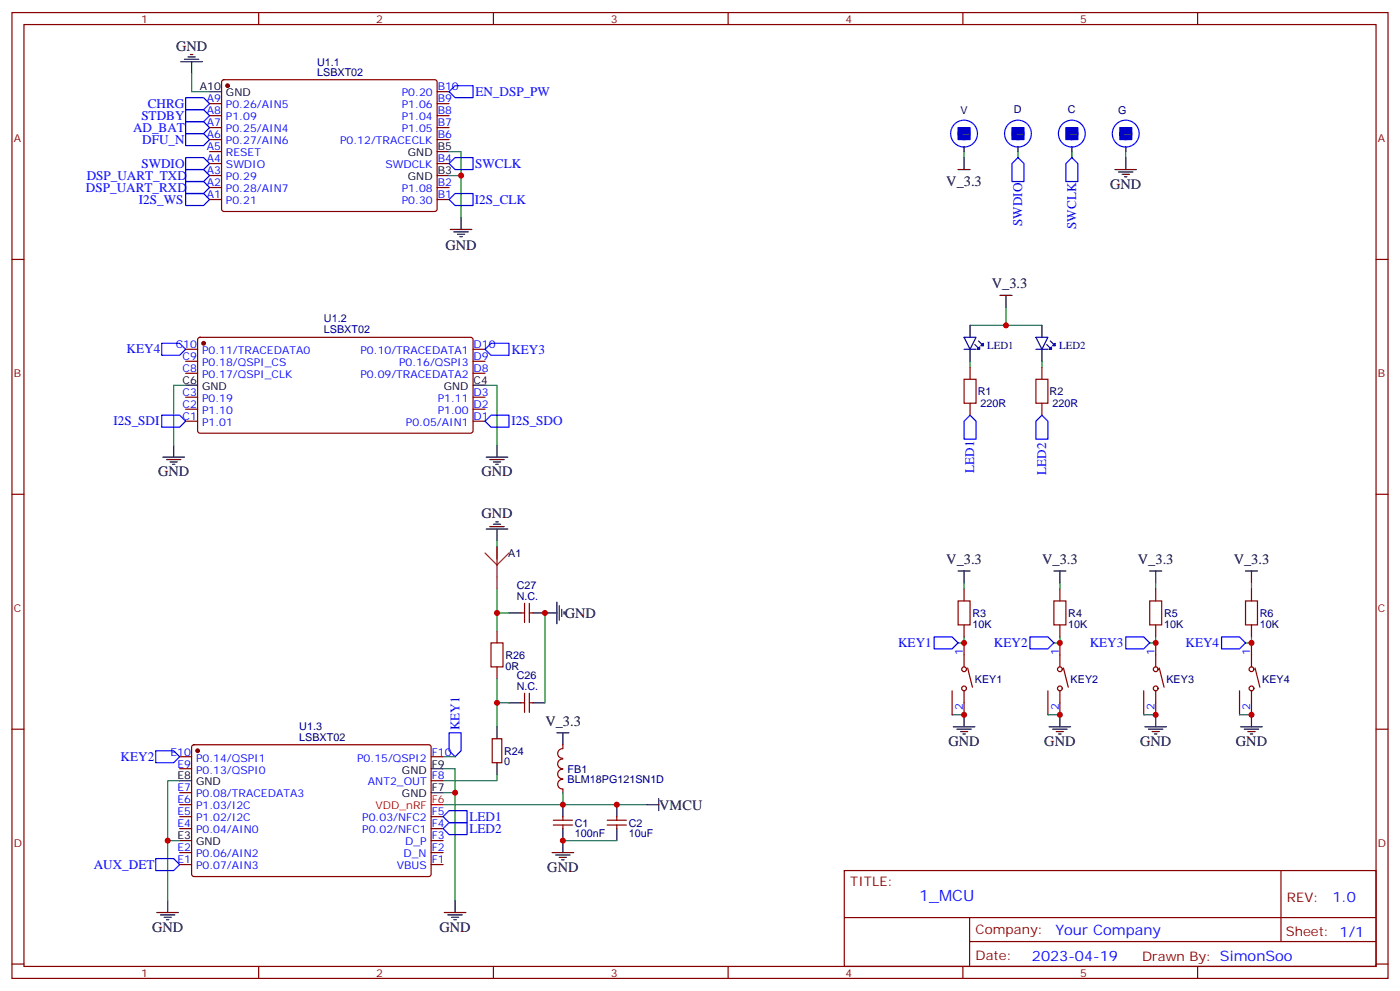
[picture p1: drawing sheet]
<svg xmlns="http://www.w3.org/2000/svg" width="412mm" height="292mm" viewBox="0 0 412 292" stroke-linecap="round" stroke-linejoin="round" font-family="sans-serif">
<g fill="none" stroke="#870000" stroke-width=".35">
<path d="M3.5 3.7h405.4v284.3h-405.4zM7.1 7.2h398.2v277.3h-398.2zM76.2 3.7v3.5M145.3 3.7v3.5M214.5 3.7v3.5M283.6 3.7v3.5M352.8 3.7v3.5M61.7 30.5h3.6M61.7 34h3.6M61.7 37.6h3.6M65.5 23.7l.5-.2h62.3l.5 .7-.1 37.6-.6 .5-62.4-.1-.4-.6v-37.4zM128.8 30.5h3.5"/>
<path d="M128.8 34h3.5M128.8 37.6h3.5M128.8 27h3.5M61.7 41.1h3.6M61.7 44.6h3.6M61.7 48.2h3.6M61.7 51.7h3.6M61.7 55.2h3.6M61.7 58.7h3.6M128.8 41.1h3.5M128.8 48.2h3.5M128.8 55.2h3.5"/>
<path d="M128.8 58.7h3.5M3.5 76.4h3.6M405.3 76.4h3.6M58.4 99.5l.5-.2 80 .1 .4 .6v27.1l-.7 .4h-80l-.4-.7v-26.8zM54.7 102.8h3.5M54.7 106.4h3.5M54.7 109.9h3.5M54.7 116.9h3.5M139.3 102.8h3.6M139.3 106.4h3.6M139.3 109.9h3.6M139.3 116.9h3.6"/>
<path d="M285.8 108.1v3.6M285.8 118.7v3.5M306.9 108.1v3.6M306.9 118.7v3.5M54.7 120.5h3.5M54.7 124h3.5M139.3 120.5h3.6M139.3 124h3.6M3.5 145.5h3.6M405.3 145.5h3.6M146.4 161v5.3M154.5 177.6v5.7"/>
<path d="M155.9 177.6v5.7M284 173.4v3.5M312.2 173.4v3.5M340.4 173.4v3.5M368.7 173.4v3.5M146.4 185.7v3.6M146.4 196.3v3.5M153.5 180.4h1M155.9 180.4h1.1M284 184v3.5M284 189.3v7M285 196.7l1.5 5.6"/>
<path d="M312.2 184v3.5M312.2 189.3v7M313.3 196.7l1.4 5.6M340.4 184v3.5M340.4 189.3v7M341.5 196.7l1.4 5.6M368.7 184v3.5M368.7 189.3v7M369.7 196.7l1.4 5.6M3.5 214.7h3.6M56.7 219.5l.4-.2h69.5l.4 .7-.1 37.6-.6 .5-69.4-.1-.5-.6v-37.4zM145 217.5h2.8v7h-2.8z"/>
<path d="M153.5 206.9h1M154.5 204.1v5.6M155.9 204.1v5.6M155.9 206.9h1.1M165.8 219.3v1M280.5 203.4v7M284 203.4v7M308.7 203.4v7M312.2 203.4v7M336.9 203.4v7M340.4 203.4v7M365.1 203.4v7"/>
<path d="M368.7 203.4v7M405.3 214.7h3.6M52.9 222.8h3.5M52.9 236.9h3.5M52.9 233.4h3.5M52.9 226.3h3.5M127 222.8h3.5M127 229.8h3.5M165.8 226.5a1.41 1.41 0 0 0-1.5 1.4 1.41 1.41 0 0 0 1.5 1.4M165.8 223.5a1.41 1.41 0 0 0-1.5 1.4 1.41 1.41 0 0 0 1.5 1.4M165.8 229.5a1.41 1.41 0 0 0-1.5 1.4 1.41 1.41 0 0 0 1.5 1.4v1.1M165.8 220.4a1.41 1.41 0 0 0-1.5 1.4 1.41 1.41 0 0 0 1.5 1.4"/>
<path d="M52.9 240.4h3.5M52.9 243.9h3.5M52.9 251h3.5M52.9 254.5h3.5M127 240.4h3.5M127 243.9h3.5M127 247.5h3.5M127 251h3.5M127 254.5h3.5M163 241.5h5.6M163 242.9h5.6M165.8 240.4v1.1"/>
<path d="M165.8 242.9v1M178.9 241.5h5.6M178.9 242.9h5.6M181.7 240.4v1.1M181.7 242.9v1M248.7 256.3h156.6v28.2h-156.6zM377.3 256.3v20.9M248.7 270.1h156.5M285.6 277.2h119.6M285.6 270.1v14.2M3.5 283.8h3.6M76.2 284.5v3.5"/>
<path d="M145.3 284.5v3.5M214.5 284.5v3.5M283.6 284.5v3.5M352.8 284.5v3.5M405.3 283.8h3.6"/>
<circle cx="284" cy="197" r=".71"/>
<circle cx="312.2" cy="197" r=".71"/>
<circle cx="340.4" cy="197" r=".71"/>
<circle cx="368.7" cy="197" r=".71"/>
<circle cx="284" cy="202.7" r=".71"/>
<circle cx="312.2" cy="202.7" r=".71"/>
<circle cx="340.4" cy="202.7" r=".71"/>
<circle cx="368.7" cy="202.7" r=".71"/>
</g>
<g fill="#870000" stroke="#870000" stroke-width=".35">
<circle cx="67" cy="25.2" r=".53"/>
<circle cx="60" cy="101.1" r=".53"/>
<circle cx="58.2" cy="221" r=".53"/>
</g>
<g fill="none" stroke="#000" stroke-width=".35">
<path d="M53.3 18.2h6.3M54.3 17.5h4.3M55.4 16.8h2.1M56.1 16.1h.7M56.4 18.2v3.5M61.7 27h3.6M128.8 51.7h3.5M128.8 44.6h3.5M282.2 49.9h3.6M284 43.3v1.3M284 46.4v3.5M299.9 43.3v1.3"/>
<path d="M315.7 43.3v1.3M328.4 49.9h6.4M329.5 50.6h4.2M330.6 51.3h2.1M331.3 52h.7M331.6 43.3v1.3M331.6 46.4v3.5M132.6 67.6h6.4M133.7 68.3h4.2M134.8 69h2.1M135.5 69.7h.7M135.8 64v3.6"/>
<path d="M285.8 95.8v3.5M294.6 87h3.5M296.3 87v3.5M306.9 95.8v3.5M54.7 113.4h3.5M139.3 113.4h3.6M285.8 102.8v3.6M306.9 102.8v3.6M48 134.6h6.3M49 135.3h4.3M50.1 136h2.1M50.8 136.7h.7"/>
<path d="M51.2 131.1v3.5M143.2 134.6h6.4M144.3 135.3h4.2M145.3 136h2.2M146 136.7h.8M146.4 131.1v3.5M143.2 155.8h6.4M144.3 155h4.2M145.3 154.3h2.2M146 153.6h.8M146.4 155.8v3.5M164 177.3v6.3"/>
<path d="M164.7 178.3v4.3M165.5 179.4v2.1M282.2 168.1h3.6M284 168.1v3.5M310.4 168.1h3.6M312.2 168.1v3.5M338.7 168.1h3.5M340.4 168.1v3.5M366.9 168.1h3.5M368.7 168.1v3.5M149.9 180.4h3.6M157 180.4h7"/>
<path d="M166.2 180.1v.7M146.4 214v3.5M149.9 206.9h3.6M157 206.9h3.5M164 215.7h3.6M165.8 215.7v3.6M280.8 214h6.4M281.9 214.7h4.2M282.9 215.4h2.1M283.6 216.1h.7M284 210.4v3.6M309 214h6.4"/>
<path d="M310.1 214.7h4.2M311.1 215.4h2.2M311.9 216.1h.7M312.2 210.4v3.6M337.3 214h6.3M338.3 214.7h4.2M339.4 215.4h2.1M340.1 216.1h.7M340.4 210.4v3.6M365.5 214h6.3M366.5 214.7h4.3M367.6 215.4h2.1"/>
<path d="M368.3 216.1h.7M368.7 210.4v3.6M52.9 229.8h3.5M127 226.3h3.5M127 233.4h3.5M146.4 224.5v3.6M165.8 236.9v3.5M181.7 236.9v3.5M190.5 236.9h3.5M194 235.1v3.6M52.9 247.5h3.5M162.6 251h6.4"/>
<path d="M163.7 251.7h4.2M164.7 252.4h2.2M165.5 253.1h.7M165.8 243.9v7.1M181.7 243.9v3.6M46.2 268.6h6.4M47.3 269.3h4.2M48.3 270.1h2.1M49 270.8h.7M49.4 265.1v3.5M130.9 268.6h6.3M131.9 269.3h4.3"/>
<path d="M133 270.1h2.1M133.7 270.8h.7M134.1 265.1v3.5"/>
</g>
<path d="M127 236.9h3.5" fill="none" stroke="#f00" stroke-width=".35"/>
<g fill="none" stroke="#008700" stroke-width=".35">
<path d="M56.4 21.7v5.3h5.3M132.3 44.6h3.5v19.4M132.3 51.7h3.5M284 44.6v1.8M299.9 44.6v1.8M315.7 44.6v1.8M331.6 44.6v1.8M296.3 90.5v5.3h-10.5M296.3 95.8h10.6M54.7 113.4h-3.5v17.7M142.9 113.4h3.5v17.7M285.8 106.4v1.7"/>
<path d="M306.9 106.4v1.7M146.4 159.3v1.7M146.4 173.4v12.3M284 171.6v1.8M312.2 171.6v1.8M340.4 171.6v1.8M368.7 171.6v1.8M146.4 199.8v14.2M146.4 180.4h3.5M160.5 180.4v26.5M284 187.5v1.8h-1.8M312.2 187.5v1.8h-1.8"/>
<path d="M340.4 187.5v1.8h-1.7M368.7 187.5v1.8h-1.8M146.4 206.9h3.5M280.5 210.4h3.5M308.7 210.4h3.5M336.9 210.4h3.5M365.1 210.4h3.6M52.9 229.8h-3.5v35.3M130.5 236.9h35.3M130.5 226.3h3.6v38.8M130.5 233.4h3.6M130.5 222.8h3.6"/>
<path d="M146.4 228.1v1.7h-15.9M165.8 233.4v3.5h24.7M49.4 247.5h3.5M165.8 247.5h15.9"/>
</g>
<path d="M284 111.7h3.5v7h-3.5zM305.2 111.7h3.5v7h-3.5zM282.2 176.9h3.6v7.1h-3.6zM310.4 176.9h3.6v7.1h-3.6zM338.7 176.9h3.5v7.1h-3.5zM366.9 176.9h3.5v7.1h-3.5zM144.6 189.3h3.6v7h-3.6z" fill="none" stroke="#a10000" stroke-width=".35"/>
<g fill="none" stroke="#00f" stroke-width=".35">
<path d="M54.7 28.8h5.3l1.7 1.7-1.7 1.8h-5.3zM54.7 32.3h5.3l1.7 1.7-1.7 1.8h-5.3zM54.7 35.8h5.3l1.7 1.8-1.7 1.7h-5.3zM54.7 39.3h5.3l1.7 1.8-1.7 1.8h-5.3zM134.1 25.2h5.2v3.6h-5.2l-1.8-1.8zM54.7 57h5.3l1.7 1.7-1.7 1.8h-5.3zM54.7 53.4h5.3l1.7 1.8-1.7 1.8h-5.3zM54.7 49.9h5.3l1.7 1.8-1.7 1.7h-5.3zM54.7 46.4h5.3l1.7 1.8-1.7 1.7h-5.3zM132.3 58.7l1.8-1.7h5.2v3.5h-5.2zM132.3 48.2l1.8-1.8h5.2v3.5h-5.2zM299.9 46.4l1.7 1.8v5.2h-3.5v-5.2z"/>
<path d="M315.7 46.4l1.8 1.8v5.2h-3.5v-5.2zM47.6 101.1h5.3l1.8 1.7-1.8 1.8h-5.3zM142.9 102.8l1.7-1.7h5.3v3.5h-5.3zM47.6 122.2h5.3l1.8 1.8-1.8 1.8h-5.3zM142.9 124l1.7-1.8h5.3v3.6h-5.3zM284 124l1.8-1.8 1.7 1.8v5.3h-3.5zM306.9 122.2l1.8 1.8v5.3h-3.5v-5.3zM275.2 187.5h5.3l1.7 1.8-1.7 1.7h-5.3zM303.4 187.5h5.3l1.7 1.8-1.7 1.7h-5.3zM331.6 187.5h5.3l1.8 1.8-1.8 1.7h-5.3zM359.8 187.5h5.3l1.8 1.8-1.8 1.7h-5.3zM132.3 215.7h3.5v5.3l-1.7 1.8-1.8-1.8z"/>
<path d="M45.9 221h5.3l1.7 1.8-1.7 1.7h-5.3zM45.9 252.8h5.3l1.7 1.7-1.7 1.8h-5.3zM130.5 240.4l1.8-1.7h5.3v3.5h-5.3zM130.5 243.9l1.8-1.7h5.3v3.5h-5.3z"/>
<circle cx="284" cy="39.3" r="4"/>
<circle cx="284" cy="39.3" r="1.76"/>
<circle cx="299.9" cy="39.3" r="4"/>
<circle cx="299.9" cy="39.3" r="1.76"/>
<circle cx="315.7" cy="39.3" r="4"/>
<circle cx="315.7" cy="39.3" r="1.76"/>
<circle cx="331.6" cy="39.3" r="4"/>
<circle cx="331.6" cy="39.3" r="1.76"/>
</g>
<path d="M284 99.3h3.5l-1.7 3.5zM305.2 99.3h3.5l-1.8 3.5zM284 102.8h3.5M287.2 101.4l1.4 1.4v-.7l-.7 .7h.7M288.2 100.4l1.4 1.4v-.7l-.7 .7h.7M305.2 102.8h3.5M308.3 101.4l1.4 1.4v-.7l-.7 .7h.7M309.4 100.4l1.4 1.4v-.7l-.7 .7h.7" fill="none" stroke="#120380" stroke-width=".35"/>
<g fill="#00f" stroke="#00f" stroke-width=".35">
<path d="M329.8 37.6h3.6v3.5h-3.6z"/>
<path d="M314 37.6h3.5v3.5h-3.5z"/>
<path d="M298.1 37.6h3.5v3.5h-3.5z"/>
<path d="M282.2 37.6h3.6v3.5h-3.6z"/>
</g>
<path d="M142.9 162.8l3.5 3.5M146.4 166.3v7.1M149.9 162.8l-3.5 3.5" fill="none" stroke="#8c2424" stroke-width=".35"/>
<g fill="#c00">
<circle cx="284" cy="210.4" r=".88"/>
<circle cx="165.8" cy="236.9" r=".88"/>
<circle cx="165.8" cy="247.5" r=".88"/>
<circle cx="181.7" cy="236.9" r=".88"/>
<circle cx="312.2" cy="210.4" r=".88"/>
<circle cx="340.4" cy="210.4" r=".88"/>
<circle cx="368.7" cy="210.4" r=".88"/>
<circle cx="284" cy="189.3" r=".88"/>
<circle cx="312.2" cy="189.3" r=".88"/>
<circle cx="340.4" cy="189.3" r=".88"/>
<circle cx="368.7" cy="189.3" r=".88"/>
<circle cx="296.3" cy="95.8" r=".88"/>
<circle cx="135.8" cy="51.7" r=".88"/>
<circle cx="49.4" cy="247.5" r=".88"/>
<circle cx="134.1" cy="233.4" r=".88"/>
<circle cx="146.4" cy="180.4" r=".88"/>
<circle cx="146.4" cy="206.9" r=".88"/>
<circle cx="160.5" cy="180.4" r=".88"/>
</g>
<text font-size="4.6" fill="#00f" x="270.8" y="265.3">1_MCU</text>
<g font-size="4.2">
<text x="51.9" y="15">GND</text>
<text x="278.8" y="54.9">V_3.3</text>
<text x="327" y="55.6">GND</text>
<text x="131.2" y="73.6">GND</text>
<text x="292.2" y="84.9">V_3.3</text>
<text x="46.6" y="140.2">GND</text>
<text x="141.8" y="140.2">GND</text>
<text x="141.8" y="152.5">GND</text>
<text x="278.8" y="166">V_3.3</text>
<text x="307" y="166">V_3.3</text>
<text x="335.2" y="166">V_3.3</text>
<text x="363.4" y="166">V_3.3</text>
<text x="166.3" y="181.9">GND</text>
<text x="160.7" y="213.6">V_3.3</text>
<text x="279.4" y="219.6">GND</text>
<text x="307.6" y="219.6">GND</text>
<text x="335.8" y="219.6">GND</text>
<text x="364.1" y="219.6">GND</text>
<text x="194.2" y="238.3">VMCU</text>
<text x="161.2" y="256.6">GND</text>
<text x="44.8" y="274.3">GND</text>
<text x="129.5" y="274.3">GND</text>
</g>
<g font-size="4.2" fill="#00f">
<text x="392.5" y="265.6">1.0</text>
<text x="310.9" y="275.1">Your Company</text>
<text x="304" y="282.9">2023-04-19</text>
</g>
<g font-size="3.9" fill="#00f">
<text x="140" y="28.2">EN_DSP_PW</text>
<text x="41.6" y="35.3">STDBY</text>
<text x="43.5" y="31.8">CHRG</text>
<text x="39.2" y="38.8">AD_BAT</text>
<text x="41.9" y="42.3">DFU_N</text>
<text x="25.5" y="53">DSP_UART_TXD</text>
<text x="41.6" y="49.4">SWDIO</text>
<text x="140" y="49.5">SWCLK</text>
<text x="25.3" y="56.5">DSP_UART_RXD</text>
<text x="40.9" y="60">I2S_WS</text>
<text x="139.9" y="60">I2S_CLK</text>
<text x="301.1" y="66.5" transform="rotate(-90 301.1 66.5)">SWDIO</text>
<text x="317" y="67.4" transform="rotate(-90 317 67.4)">SWCLK</text>
<text x="37.3" y="103.9">KEY4</text>
<text x="150.6" y="104.2">KEY3</text>
<text x="33.4" y="125.3">I2S_SDI</text>
<text x="150.6" y="125.3">I2S_SDO</text>
<text x="287" y="139.2" transform="rotate(-90 287 139.2)">LED1</text>
<text x="308.2" y="139.9" transform="rotate(-90 308.2 139.9)">LED2</text>
<text x="264.6" y="190.5">KEY1</text>
<text x="292.8" y="190.4">KEY2</text>
<text x="321" y="190.4">KEY3</text>
<text x="349.2" y="190.4">KEY4</text>
<text x="135.3" y="215" transform="rotate(-90 135.3 215)">KEY1</text>
<text x="35.5" y="224">KEY2</text>
<text x="138.3" y="241.7">LED1</text>
<text x="138.3" y="245.3">LED2</text>
<text x="27.6" y="255.8">AUX_DET</text>
</g>
<g font-size="3.9" fill="#800">
<text x="250.5" y="260.9">TITLE:</text>
<text x="379.1" y="265.6">REV:</text>
<text x="287.4" y="275.1">Company:</text>
<text x="378.7" y="275.7">Sheet: 1/1</text>
<text x="287.4" y="282.8">Date:</text>
<text x="336.4" y="282.8">Drawn By: SimonSoo</text>
</g>
<g font-size="3.2" fill="#800">
<text x="41.6" y="6.7">1</text>
<text x="110.8" y="6.7">2</text>
<text x="179.9" y="6.7">3</text>
<text x="249.1" y="6.7">4</text>
<text x="318.2" y="6.7">5</text>
<text x="4.1" y="41.8">A</text>
<text x="405.9" y="41.8">A</text>
<text x="4.1" y="110.9">B</text>
<text x="405.9" y="110.9">B</text>
<text x="4.1" y="180.1">C</text>
<text x="405.9" y="180.1">C</text>
<text x="4.1" y="249.2">D</text>
<text x="405.9" y="249.2">D</text>
<text x="41.6" y="287.5">1</text>
<text x="110.8" y="287.5">2</text>
<text x="179.9" y="287.5">3</text>
<text x="249.1" y="287.5">4</text>
<text x="318.2" y="287.5">5</text>
</g>
<g font-size="3.2" fill="#000080">
<text x="93.4" y="22.3">LSBXT02</text>
<text x="93.4" y="19.3">U1.1</text>
<text x="282.9" y="33.5">V</text>
<text x="298.7" y="33.4">D</text>
<text x="314.5" y="33.4">C</text>
<text x="329.4" y="33.4">G</text>
<text x="95.4" y="94.9">U1.2</text>
<text x="95.4" y="98.1">LSBXT02</text>
<text x="290.8" y="102.8">LED1</text>
<text x="312" y="102.8">LED2</text>
<text x="288" y="116.4">R1</text>
<text x="288.9" y="119.9">220R</text>
<text x="309.2" y="116.4">R2</text>
<text x="310" y="119.9">220R</text>
<text x="149.7" y="163.9">A1</text>
<text x="152.2" y="173.4">C27</text>
<text x="152.2" y="176.6">N.C.</text>
<text x="286.5" y="184.8">10K</text>
<text x="286.5" y="181.6">R3</text>
<text x="314.7" y="184.8">10K</text>
<text x="314.7" y="181.6">R4</text>
<text x="342.9" y="184.8">10K</text>
<text x="342.9" y="181.6">R5</text>
<text x="371.1" y="184.8">10K</text>
<text x="371.1" y="181.6">R6</text>
<text x="148.9" y="197.2">0R</text>
<text x="148.9" y="193.9">R26</text>
<text x="152.2" y="203">N.C.</text>
<text x="152.2" y="199.8">C26</text>
<text x="287.2" y="201">KEY1</text>
<text x="315.4" y="201">KEY2</text>
<text x="343.6" y="201">KEY3</text>
<text x="371.8" y="201">KEY4</text>
<text x="88.2" y="214.9">U1.3</text>
<text x="88.2" y="218.1">LSBXT02</text>
<text x="148.5" y="225.3">0</text>
<text x="148.5" y="222.1">R24</text>
<text x="167.2" y="227.5">FB1</text>
<text x="167.2" y="230.6">BLM18PG121SN1D</text>
<text x="169.3" y="243.3">C1</text>
<text x="185.2" y="243.3">C2</text>
<text x="169.3" y="246.5">100nF</text>
<text x="185.2" y="246.5">10uF</text>
</g>
<g font-size="3.2">
<text x="58.9" y="26.6">A10</text>
<text x="66.6" y="28.4">GND</text>
<text x="285.6" y="40.5" transform="rotate(-90 285.6 40.5)">1</text>
<text x="301.4" y="40.5" transform="rotate(-90 301.4 40.5)">1</text>
<text x="317.3" y="40.5" transform="rotate(-90 317.3 40.5)">1</text>
<text x="333.2" y="40.5" transform="rotate(-90 333.2 40.5)">1</text>
<text x="120.2" y="46">GND</text>
<text x="128.9" y="44.3">B5</text>
<text x="120.2" y="53.1">GND</text>
<text x="128.9" y="51.3">B3</text>
<text x="53.8" y="113.1">C6</text>
<text x="139.5" y="113.1">C4</text>
<text x="59.5" y="114.8">GND</text>
<text x="130.8" y="114.8">GND</text>
<text x="118.4" y="227.7">GND</text>
<text x="127.2" y="226">F9</text>
<text x="52.2" y="229.5">E8</text>
<text x="57.7" y="231.2">GND</text>
<text x="127.2" y="233">F7</text>
<text x="118.4" y="234.8">GND</text>
<text x="52.2" y="247.1">E3</text>
<text x="57.7" y="248.9">GND</text>
</g>
<g font-size="3.2" fill="#00f">
<text x="118.3" y="28.4">P0.20</text>
<text x="128.9" y="26.6">B10</text>
<text x="60.9" y="30.2">A9</text>
<text x="60.9" y="33.7">A8</text>
<text x="66.6" y="31.9">P0.26/AIN5</text>
<text x="66.6" y="35.5">P1.09</text>
<text x="118.3" y="35.5">P1.04</text>
<text x="118.3" y="31.9">P1.06</text>
<text x="128.9" y="33.7">B8</text>
<text x="128.9" y="30.2">B9</text>
<text x="60.9" y="37.2">A7</text>
<text x="60.9" y="40.7">A6</text>
<text x="66.6" y="39">P0.25/AIN4</text>
<text x="118.3" y="39">P1.05</text>
<text x="128.9" y="40.7">B6</text>
<text x="128.9" y="37.2">B7</text>
<text x="60.9" y="44.3">A5</text>
<text x="60.9" y="47.8">A4</text>
<text x="66.6" y="42.5">P0.27/AIN6</text>
<text x="66.6" y="46">RESET</text>
<text x="100.2" y="42.5">P0.12/TRACECLK</text>
<text x="128.9" y="47.8">B4</text>
<text x="60.9" y="51.3">A3</text>
<text x="66.6" y="49.6">SWDIO</text>
<text x="66.6" y="53.1">P0.29</text>
<text x="113.5" y="49.6">SWDCLK</text>
<text x="60.9" y="54.9">A2</text>
<text x="60.9" y="58.4">A1</text>
<text x="66.6" y="56.6">P0.28/AIN7</text>
<text x="118.3" y="56.6">P1.08</text>
<text x="128.9" y="58.4">B1</text>
<text x="128.9" y="54.9">B2</text>
<text x="66.6" y="60.1">P0.21</text>
<text x="118.3" y="60.1">P0.30</text>
<text x="51.8" y="102.5">C10</text>
<text x="53.8" y="106">C9</text>
<text x="59.5" y="107.8">P0.18/QSPI_CS</text>
<text x="59.5" y="104.2">P0.11/TRACEDATA0</text>
<text x="106.2" y="104.2">P0.10/TRACEDATA1</text>
<text x="117.6" y="107.8">P0.16/QSPI3</text>
<text x="139.5" y="102.5">D10</text>
<text x="139.5" y="106">D9</text>
<text x="53.8" y="109.5">C8</text>
<text x="59.5" y="111.3">P0.17/QSPI_CLK</text>
<text x="106.2" y="111.3">P0.09/TRACEDATA2</text>
<text x="139.5" y="109.5">D8</text>
<text x="53.8" y="116.6">C3</text>
<text x="59.5" y="118.4">P0.19</text>
<text x="128.9" y="118.4">P1.11</text>
<text x="139.5" y="116.6">D3</text>
<text x="53.8" y="123.6">C1</text>
<text x="53.8" y="120.1">C2</text>
<text x="59.5" y="125.4">P1.01</text>
<text x="59.5" y="121.9">P1.10</text>
<text x="119.6" y="125.4">P0.05/AIN1</text>
<text x="128.9" y="121.9">P1.00</text>
<text x="139.5" y="120.1">D2</text>
<text x="139.5" y="123.6">D1</text>
<text x="283.6" y="192.8" transform="rotate(-90 283.6 192.8)">1</text>
<text x="311.9" y="192.8" transform="rotate(-90 311.9 192.8)">1</text>
<text x="340.1" y="192.8" transform="rotate(-90 340.1 192.8)">1</text>
<text x="368.3" y="192.8" transform="rotate(-90 368.3 192.8)">1</text>
<text x="283.6" y="208.9" transform="rotate(-90 283.6 208.9)">2</text>
<text x="311.9" y="208.9" transform="rotate(-90 311.9 208.9)">2</text>
<text x="340.1" y="208.9" transform="rotate(-90 340.1 208.9)">2</text>
<text x="368.3" y="208.9" transform="rotate(-90 368.3 208.9)">2</text>
<text x="50.2" y="222.4">E10</text>
<text x="52.2" y="226">E9</text>
<text x="57.7" y="227.7">P0.13/QSPI0</text>
<text x="57.7" y="224.2">P0.14/QSPI1</text>
<text x="105.2" y="224.2">P0.15/QSPI2</text>
<text x="127.2" y="222.4">F10</text>
<text x="52.2" y="233">E7</text>
<text x="108.4" y="231.2">ANT2_OUT</text>
<text x="127.2" y="229.5">F8</text>
<text x="52.2" y="236.5">E6</text>
<text x="57.7" y="238.3">P1.03/I2C</text>
<text x="57.7" y="234.8">P0.08/TRACEDATA3</text>
<text x="52.2" y="243.6">E4</text>
<text x="52.2" y="240.1">E5</text>
<text x="57.7" y="245.4">P0.04/AIN0</text>
<text x="57.7" y="241.8">P1.02/I2C</text>
<text x="106.7" y="241.8">P0.03/NFC2</text>
<text x="106.7" y="245.4">P0.02/NFC1</text>
<text x="127.2" y="240.1">F5</text>
<text x="127.2" y="243.6">F4</text>
<text x="52.2" y="250.6">E2</text>
<text x="119.3" y="248.9">D_P</text>
<text x="127.2" y="247.1">F3</text>
<text x="127.2" y="250.6">F2</text>
<text x="52.2" y="254.2">E1</text>
<text x="57.7" y="255.9">P0.07/AIN3</text>
<text x="57.7" y="252.4">P0.06/AIN2</text>
<text x="116.9" y="255.9">VBUS</text>
<text x="118.9" y="252.4">D_N</text>
<text x="127.2" y="254.2">F1</text>
</g>
<g font-size="3.2" fill="#f00">
<text x="110.6" y="238.3">VDD_nRF</text>
<text x="127.2" y="236.5">F6</text>
</g>
</svg>
